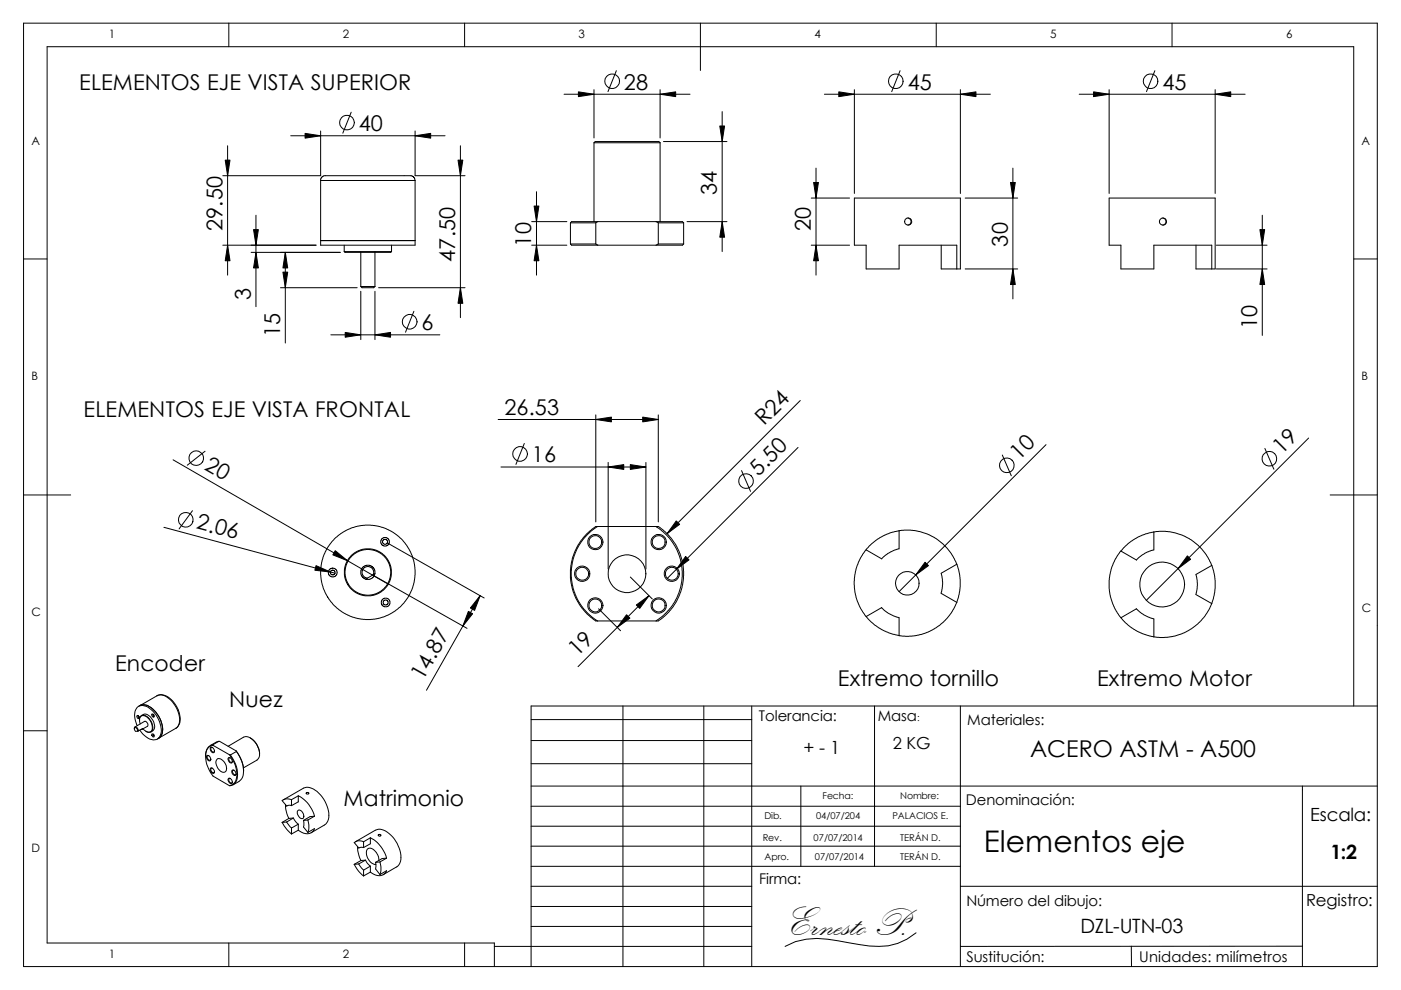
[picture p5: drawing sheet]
<svg xmlns="http://www.w3.org/2000/svg" width="297mm" height="210mm" viewBox="0 0 297 210" stroke-linecap="round" stroke-linejoin="round" font-family="sans-serif">
<g fill="none" stroke="#000" stroke-width=".21">
<path d="M5 4.9h287v200h-287zM48.5 4.9v5M98.5 4.9v5M119.6 20h26.7M122.6 19.5l3.3 .5-3.3 .5zM125.9 19v10.3M130.7 15l-1.8 4.4M140 20l3.3-.5v1zM140 19v10.3M148.5 4.9v10M174.8 20h35.2M177.8 19.5l3.3 .5-3.3 .5z"/>
<path d="M181.1 19v22M190.8 15l-1.7 4.4M198.5 4.9v5M203.6 20l3.3-.5v1zM203.6 19v22M228.8 20h35.2M231.9 19.5l3.3 .5-3.3 .5zM235.2 19v22M244.9 15l-1.8 4.4M248.5 4.9v5M257.6 20l3.3-.5v1zM257.6 19v22"/>
<path d="M47.7 34h1.1l-.5 3.3zM48.3 30.9v27.4M61.6 28.8h32.8M64.7 28.3l3.3 .5-3.3 .5zM68 38.3l.1-.6 .6-.4h18.5l.6 .4 .2 .6M68 27.8v9.5h-20.8M68 38.3v13.7h20v-13.7M68 38.3h20M74.5 23.8l-1.8 4.4M88 28.8l3.3-.5v1zM88 27.8v9.5h10.6M97.1 34h1l-.5 3.3z"/>
<path d="M97.6 30.9v36.5M125.9 30.3l.3-.3h13.5l.3 .3M125.9 30.3v16.7M125.9 30.3h14.1M140 30.3v16.7M140.7 30h13.4M152.6 26.7h1l-.5 3.3zM153.1 23.7v29.6M172.5 38.7h1l-.5 3.3zM173 35.6v22.7M214.2 38.7h1.1l-.5 3.3zM214.8 35.6v27.8"/>
<path d="M5 54.9h5M47.2 52h19.8M48.3 52l.5 3.3h-1.1zM53.3 53.5h18.8M53.8 48.7h1l-.5 3.3zM54.3 53.5l.5 3.3h-1zM54.3 45.6v19.4M60 57.7h1l-.5 3.3zM60.5 53.5l.5 3.3h-1zM60.5 53.5v19.2M68 51h20M73 52v1.3"/>
<path d="M73 53.3l.1 .2h9.7l.2-.2M73 53.3h10M76.5 53.5v7.2M79.5 53.5v7.2M83 52v1.3M112.7 52h7.5M112.7 47h7.5M113.2 43.7h1.1l-.6 3.3zM113.7 52l.6 3.3h-1.1zM113.7 40.6v17.7M120.9 47.2l.3-.2h23.5l.2 .2M120.9 47.2v4.5"/>
<path d="M120.9 51.7l.3 .3h23.5l.2-.3M120.9 47.2h5.4M120.9 51.7h5.4M126.3 51.7l.4 .3M126.3 47.2v4.5M126.7 47l-.4 .2M139.1 47l.5 .2M139.6 51.7l-.5 .3M139.6 47.2v4.5M139.6 47.2h5.3M139.6 51.7h5.3M144.9 47.2v4.5"/>
<path d="M145.7 47h8.4M153.1 47l.5 3.3h-1zM172 42h8.1M172 52h8.1M173 52l.5 3.3h-1zM192.5 46.2a.74 .74 0 0 1 .7 .8 .74 .74 0 0 1-.7 .7M199.6 52v5h4v-15h-22.5v10h2.5v5h7v-5h12.3v5M204.6 42h11.2M204.6 57h11.2M214.8 57l.5 3.3h-1.1zM246.5 46.2a.74 .74 0 0 1 .7 .8 .74 .74 0 0 1-.7 .7M253.6 52v5h4v-15h-22.4v10h2.5v5h6.9v-5h12.3v5"/>
<path d="M257.9 57h10.7M257.9 52h10.7M267.1 48.7h1l-.5 3.3zM267.6 57l.5 3.3h-1zM267.6 45.6v25.5M287 54.9h5M59.5 61h16.2M70.1 71h23.2M73.2 70.5l3.3 .5-3.3 .5zM76.5 61.8v10.2M76.5 60.7l.2 .3h2.5l.3-.3M76.5 60.7h3"/>
<path d="M79.5 71l3.3-.5v1zM79.5 61.8v10.2M80.3 61h18.3M87.8 66l-1.8 4.4M97.6 61l.5 3.3h-1zM36.7 97.5l45.6 26.4M43.5 95.7l-3.8 2.9M105.6 88.9h34M106.2 99h30.7M111.2 94l-1.8 4.5M126.3 88.9l3.3-.5v1.1zM126.3 88v22.7"/>
<path d="M128.9 99l3.3-.5v1zM128.9 98v22.6M133.6 98.5l3.3 .5-3.3 .5zM136.3 88.4l3.3 .5-3.3 .6zM136.9 98v22.6M139.6 88v22.7M157.2 99.8l1.9 4.4M169.2 94.9l-27.7 27.7M169.7 84.9l-28.3 28.3M212.5 96.5l1.9 4.4M221.8 94.3l-31.2 31.1M268.2 95.1l1.9 4.4"/>
<path d="M277.4 92.9l-34.4 34.4M5 104.9h10M34.8 111.8l36.3 9.7M40.8 108.3l-2.8 3.8M67 119.9l3.1 1.4-3.3-.4zM71.1 116.8l2.6 2.1-3.1-1.3zM82.4 115.3l-.2 .3-.4 .2-.7-.2-.4-.5 .2-.8 .5-.3 .8 .1 .3 .6v.6M82.5 115.4l20.2 11.4M124.4 113.2l1.9-1.6h13.3l1.4 1.1 1.4 1.6 1.5 2.4 .7 2.3 .3 2.2-.2 2.8-.4 1.6-1 2.1-1.4 2-1.3 1.2-1 .8h-13.3l-1.8-1.5-1.4-1.6-1-1.8-.8-2.2-.4-2 .1-2.7 .5-2 1-2.2zM126.7 111.6l-1.4 1-.8 .8-1.9 2.4-1.1 2.7-.4 2.6 .2 2.9 .5 1.6 .6 1.5 1 1.5 1.1 1.3 2.2 1.8M139.1 111.6l2.2 1.8 1.8 2.4 1.2 2.8 .3 2.4v1.3l-.2 2-1 2.6-1.7 2.5-1.2 1.2-1.4 1.1M143.4 110.4l.7 .8-2.7 2z"/>
<path d="M145.4 118l.7 .7-2.7 2zM183.6 116.6l-.7 1-.9 1.5-.6 2.1-.3 2.1 .2 2.3 .5 2 1.1 2.1 .7 1M190.6 116.3l-2.4 1.1-1.3 1.1-3.3-1.9M190.6 112.5l1.1-.1 2.2 .1 2.8 .7 1.7 .9 1.6 1.3 1.7 2 1.2 2.2-3.3 1.9 .3 2.5-.4 1.8M190.6 116.4v-3.8h-.1l-1.9 .4-2 1-1.8 1.3-1.2 1.3M196.1 119.2l.7 .7-2.7 2zM202.9 119.6l.4 1.3 .3 1.9-.1 2.5-.6 2.4M237.7 116.8l-.8 1-.9 1.6-.6 2-.2 1.6v2.2l.4 1.8 .8 2.2 1.3 1.7M244.6 112.8l1.1-.2 2.2 .1 2.8 .8 1.7 .9 1.7 1.3 1.7 1.9 1.1 2.3-3.3 1.9 .3 2.4-.4 1.8M244.6 112.8v3.8l-1.9 .7-1.7 1.4-3.3-1.9M244.6 112.8l-1.7 .4-2.2 1-1.6 1.2-1.4 1.4M251.8 117.9l.6 .7-2.6 2z"/>
<path d="M256.9 119.8l.4 1.4 .3 1.9v2.5l-.7 2.4M282 104.9h10M70.5 120.5l.7 .2 .3 .7-.3 .6-.6 .3-.7-.2-.3-.7 .2-.7 .7-.2M73.7 123.9l.5 .7 1.1 1 1.8 .7 2-.1 1.8-.7 1.3-1.4 .7-1.8v-2.1l-.8-1.7-1.4-1.4-1.8-.7-2 .1-1.8 .7-1.3 1.4-.7 1.8v2.1l.6 1.5M78.9 121.8l20.1 11.4M79.2 121.8v-.8l-.5-.7-.6-.2-.8 .2-.5 .6v.8l.5 .7 .6 .2M79.2 121.8l-1.6 1M79.5 121.6l-.3 .2M99.3 129.6l.9 .5-2.1 2.7zM101.8 126.3l-1.2 3.1-.9-.5zM101.8 126.3l-11.4 20M126.9 129.1l4.7 4.6"/>
<path d="M132.8 130.3l.8 .8-2.7 1.9zM133.6 122.3l4.7 4.7M134.9 128.3l2.7-2-2 2.7zM137.6 126.3l-15 15.1M186.9 128.8l-3.3 1.9 1.8 1.8 1.6 1 1.4 .7 2.2 .5M199.6 125.8l3.3 1.9M202.9 127.7l-1.3 2.4-1.2 1.5-1.2 1-2.4 1.4-1.5 .5-1.9 .4-2.8-.1v-3.8l-2.3-1-1.4-1.2M241 129.1l-3.3 1.9 1.5 1.5 1.5 1.1 1.4 .7 2.5 .7M253.6 126.1l3.3 1.9M256.9 128l-.5 1.2-1 1.5-2 2.1-1.2 .8-1.6 .8-1.6 .5-1.5 .2-2.9-.1v-3.8l-2.2-.9-1.5-1.2M5 154.9h5M28.5 154.3l.5 .1 .2 .6h-.5z"/>
<path d="M28.5 154.5v-.3a.62 .62 0 0 1 .8 .8M28.6 154.1l2-1.1a.71 .71 0 0 1 .6 1l-1.1 .6M29 151.8a.32 .32 0 0 1 .5 .1 .32 .32 0 0 1-.2 .5l-.2-.3zM29.1 153.8a3.4 3.4 0 0 1 .2-4 2.65 2.65 0 0 1 3.1 .9 5.5 5.5 0 0 1 1.6 5.2 1.77 1.77 0 0 1-2.9 .4l-1.5-1.5M29.3 155h-.1M29.3 151.8v.3h.2M29.4 151.9l.1 .1M29.6 152.7a.89 .89 0 0 1 .4-1 .89 .89 0 0 1 1.1 .2 2.59 2.59 0 0 1 1.1 3.1l-.6 .3-.7-.2M29.7 149.6a2.56 2.56 0 0 1 3 1 5.4 5.4 0 0 1 1.6 5.1l-.6 .8M29.7 149.6l-.3 .2M29.7 153.5v-.2a1.18 1.18 0 0 1 .3-1.5 2.07 2.07 0 0 1 2.3 2 .9 .9 0 0 1-.1 1.1 .9 .9 0 0 1-1.1 .3l-.8-.7M29.9 154.6l.2 .1 .1-.2-.9 .5"/>
<path d="M30 151.7a1.39 1.39 0 0 1 2.2 .7 2 2 0 0 1 .2 2.5l-.4 .3M32.2 151.4a.36 .36 0 0 1 .4 .2 .36 .36 0 0 1-.1 .5zM32.2 155.6l.3 .1 .2 .5a.39 .39 0 0 1-.4-.2 .39 .39 0 0 1-.1-.4zM32.5 151.4l-.1 .3 .3 .1M32.5 155.7v.2l.2 .1M32.6 151.6h.1M32.6 155.8v.1M33.3 147.5a3 3 0 0 1 3.7 1.6 5.1 5.1 0 0 1 1 4.4l-.7 .9M33.3 147.5a2.61 2.61 0 0 1 3 1 5.5 5.5 0 0 1 1.6 5.2l-.6 .7M33.3 147.5l-3.6 2.1M33.7 156.5l-.3 .2M37.3 154.4l-3.6 2.1"/>
<path d="M44.6 158.5a.67 .67 0 0 1 .7 .3 .67 .67 0 0 1 0 .8 .85 .85 0 0 1-.7-1.1zM45 158.5a.51 .51 0 0 0-.2 .6 .51 .51 0 0 0 .7 .2v-.1M45.1 157.9a2.09 2.09 0 0 0-1.5 2.5M45.1 157.9l.1 .1M45.2 158a2.08 2.08 0 0 0-1.6 2.6 7.5 7.5 0 0 0 1.6 3.9l3.4 2.1M45.2 158l3.4 2M46.4 157.2l-1.8 .9M46.4 157.2l-1.3 .7M46.4 157.2l3.7 2M48.3 158.2l3.3-1.9a2.65 2.65 0 0 1 3 2 2.13 2.13 0 0 1-.1 2.9l-2.9 1.6M50.1 159.2a7.3 7.3 0 0 1 1.5 4.3M50.1 159.2v.1"/>
<path d="M50.1 159.3a5.7 5.7 0 0 1 1.2 5.8l-.6 .6-1.3 .7M50.1 159.3l-1.3 .8M53.1 156.5a4.1 4.1 0 0 1 1.9 3.4M112.6 152.6h46.8M112.6 157h46.8M132.1 149.7v55.2M149.2 149.7v55.2M159.4 149.7v55.2M185.4 149.7v34M203.6 149.7v55.2M287 149.7v-139.8h-277v190h94.8v5M292 149.7h-179.4v55.2"/>
<path d="M43.8 160.3a.65 .65 0 0 1 .8 .2 .65 .65 0 0 1-.1 .8 .82 .82 0 0 1-.7-1zM44.3 160.2h-.1a.51 .51 0 0 0-.3 .5 .51 .51 0 0 0 .4 .5h.3l.1-.2M44.7 162.8a.72 .72 0 0 1 .7 .4 .72 .72 0 0 1-.1 .8 .79 .79 0 0 1-.6-1.2zM45 162.9a.49 .49 0 0 0-.2 .6 .49 .49 0 0 0 .7 .2v-.1M46 161a1.19 1.19 0 0 1 1.7 .8 1.26 1.26 0 0 1-.2 1.9 2 2 0 0 1-1.5-2.7zM48.5 160.6a.72 .72 0 0 1 .7 .4 .72 .72 0 0 1-.1 .8 .79 .79 0 0 1-.6-1.2zM48.5 165a.69 .69 0 0 1 .7 .4 .69 .69 0 0 1-.1 .8 .77 .77 0 0 1-.6-1.2zM48.6 160a6 6 0 0 1 1.3 5.6l-.6 .8-.7 .2M48.6 160l.2 .1M48.8 160.1a5.7 5.7 0 0 1 1.2 5.7l-.8 .7-.6 .1M48.8 160.7a.5 .5 0 0 0-.2 .6 .5 .5 0 0 0 .6 .2l.1-.1M48.8 165.1h-.2a.53 .53 0 0 0 0 .6 .53 .53 0 0 0 .6 .2l.1-.1"/>
<path d="M49.3 163.3a.72 .72 0 0 1 .6 1.1 .77 .77 0 0 1-.6-1.1zM49.7 163.3h-.3a.53 .53 0 0 0 0 .7 .53 .53 0 0 0 .6 .2v-.1M59.8 174.4a7.8 7.8 0 0 0 2 2.4M60.1 169.6l4.2-2.5a2.88 2.88 0 0 1 3.3 1.1 6.3 6.3 0 0 1 1.9 5.9l-.6 .7-2.9 1.8M60.5 170.6l.1 .9 .7 2M60.8 174.3l1 1.3M60.8 174.3l-1 .1M60.8 170.9h.1M61.3 173.5l-1.5 .9M61.8 169.5a1.89 1.89 0 0 0-2 .3l1 1.1M61.8 170.8l-.5-.1-.5 .2M61.8 169.5v1.3"/>
<path d="M61.8 175.6v1.2M62.2 173.4l1 1.4M62.2 173.4l-.9 .1M62.2 173.4l-1.4 .9M63.1 171.9a.82 .82 0 0 1 1.2 .7l.1 .2a.54 .54 0 0 1-.3 .8 .54 .54 0 0 1-.7-.5l-.4-.6zM63.2 176a2.32 2.32 0 0 0 3.1 .3l.4-.6-1.4 .8M63.2 168.7a6.5 6.5 0 0 1 3.5 4.4M63.2 176l-1.4 .8M63.2 168.7l-1.4 .8M63.2 168.7v1.3l-1.4 .8M63.2 174.8v1.2M63.2 174.8l-1.4 .8"/>
<path d="M64.3 173.9v1.4l1 1.2M64.9 168.1l.4-.1 .2 .3-.4 .1zM65.3 173.9l.2 1.1-.2 1.5M65.3 173.9h-1M66.7 173.1l-1.4 .8M66.7 173.1h-1l-1.4 .8M75.3 178.5l4.3-2.5a2.88 2.88 0 0 1 3.3 1.1 6.3 6.3 0 0 1 1.9 5.9l-.6 .8-3 1.7M75.8 179.5l.1 .9 .6 2.1M76.1 179.7v.1M77.1 178.5a1.78 1.78 0 0 0-2 .1l1 1.2M77.1 179.7l-.4-.1-.6 .2M77.1 178.5v1.2"/>
<path d="M78.5 177.6a6.8 6.8 0 0 1 3.5 4.3M78.5 177.6l-1.4 .9M78.5 177.6v1.3l-1.4 .8M80.2 177h.5a.26 .26 0 0 1-.2 .3 .26 .26 0 0 1-.3-.3zM112.6 175.2h91M112.6 179.4h91M112.6 170.9h91M112.6 166.7h179.4M112.6 161.9h46.8M169.8 166.7v17M276.1 166.7v38.2M48.5 199.9v5"/>
<path d="M75.1 183.3a6.7 6.7 0 0 0 2 2.4M76.1 183.2l1 1.3M76.1 183.2l-1 .1M76.5 182.5l-1.4 .8M77.1 184.5v1.2M77.5 182.4l1 1.2M77.5 182.4l-1 .1M77.5 182.4l-1.4 .8M78.5 184.9a2.32 2.32 0 0 0 3.1 .3l.4-.6-1.4 .8M78.5 184.9l-1.4 .8M78.5 183.6v1.3M78.5 183.6l-1.4 .9"/>
<path d="M79.6 182.8v1.4l1 1.2M80.3 182.5a2.59 2.59 0 0 0-2-2.7 1.16 1.16 0 0 0-.5 1.8 2.29 2.29 0 0 0 1.9 1.7M80.6 182.8l.2 1.1-.2 1.5M80.6 182.8h-1M82 181.9l-1.4 .9M82 181.9l-1 .1-1.4 .8M98.5 199.9v5M112.6 183.7h91M112.6 187.9h46.8M112.6 192.2h46.8M112.6 196.4h46.8M194.2 197.8a12.3 12.3 0 0 1-9.9 2.8l-4.3-.7a27.4 27.4 0 0 0-9.1-.8l-2.2 .5-2.2 1.1"/>
<path d="M203.6 187.9h88.4M104.8 200.7h54.6M239.9 200.6v4.3M276.1 200.6l-72.5 .1"/>
<circle cx="129.8" cy="17.2" r="1.56"/>
<circle cx="189.9" cy="17.2" r="1.56"/>
<circle cx="243.9" cy="17.2" r="1.56"/>
<circle cx="73.6" cy="26" r="1.57"/>
<circle cx="192.6" cy="47" r=".74"/>
<circle cx="246.6" cy="47" r=".74"/>
<circle cx="86.9" cy="68.2" r="1.55"/>
<circle cx="41.6" cy="97.1" r="1.56"/>
<circle cx="110.3" cy="96.2" r="1.56"/>
<circle cx="213.5" cy="98.7" r="1.56"/>
<circle cx="269.1" cy="97.3" r="1.56"/>
<circle cx="39.4" cy="110.2" r="1.55"/>
<circle cx="81.7" cy="114.9" r=".54"/>
<circle cx="126.2" cy="114.9" r="1.37"/>
<circle cx="126.2" cy="114.9" r="1.63"/>
<circle cx="139.6" cy="114.9" r="1.37"/>
<circle cx="139.7" cy="114.9" r="1.61"/>
<circle cx="158.2" cy="102" r="1.56"/>
<circle cx="70.5" cy="121.4" r=".49"/>
<circle cx="78" cy="121.4" r="4.8"/>
<circle cx="78" cy="121.3" r="1.53"/>
<circle cx="78" cy="121.3" r="10"/>
<circle cx="81.8" cy="127.7" r=".92"/>
<circle cx="81.8" cy="127.8" r=".52"/>
<circle cx="123.4" cy="121.6" r="1.62"/>
<circle cx="123.4" cy="121.6" r="1.36"/>
<circle cx="126.2" cy="128.3" r="1.37"/>
<circle cx="126.2" cy="128.4" r="1.63"/>
<circle cx="132.9" cy="121.6" r="4"/>
<circle cx="139.6" cy="128.3" r="1.37"/>
<circle cx="139.7" cy="128.4" r="1.61"/>
<circle cx="142.4" cy="121.6" r="1.64"/>
<circle cx="142.4" cy="121.6" r="1.36"/>
<circle cx="192.4" cy="123.7" r="2.5"/>
<circle cx="246.4" cy="123.9" r="4.8"/>
</g>
<g fill="#000">
<path d="M122.6 19.5l3.3 .5-3.3 .5zM140 20l3.3-.5v1zM177.8 19.5l3.3 .5-3.3 .5zM203.6 20l3.3-.5v1zM231.9 19.5l3.3 .5-3.3 .5zM257.6 20l3.3-.5v1zM47.7 34h1.1l-.5 3.3zM64.7 28.3l3.3 .5-3.3 .5zM88 28.8l3.3-.5v1zM97.1 34h1l-.5 3.3zM152.6 26.7h1l-.5 3.3zM48.3 52l.5 3.3h-1.1z"/>
<path d="M54.3 53.5l.5 3.3h-1zM53.8 48.7h1l-.5 3.3zM60.5 53.5l.5 3.3h-1zM113.7 52l.6 3.3h-1.1zM113.2 43.7h1.1l-.6 3.3zM153.1 47l.5 3.3h-1zM173 52l.5 3.3h-1zM172.5 38.7h1l-.5 3.3zM214.2 38.7h1.1l-.5 3.3zM214.8 57l.5 3.3h-1.1zM267.6 57l.5 3.3h-1zM267.1 48.7h1l-.5 3.3z"/>
<path d="M60 57.7h1l-.5 3.3zM73.2 70.5l3.3 .5-3.3 .5zM79.5 71l3.3-.5v1zM97.6 61l.5 3.3h-1zM126.3 88.9l3.3-.5v1.1zM128.9 99l3.3-.5v1zM133.6 98.5l3.3 .5-3.3 .5zM136.3 88.4l3.3 .5-3.3 .6zM71.1 116.8l2.6 2.1-3.1-1.3zM143.4 110.4l.7 .8-2.7 2zM67 119.9l3.1 1.4-3.3-.4zM99.3 129.6l.9 .5-2.1 2.7z"/>
<path d="M101.8 126.3l-1.2 3.1-.9-.5zM132.8 130.3l.8 .8-2.7 1.9zM134.9 128.3l2.7-2-2 2.7zM145.4 118l.7 .7-2.7 2zM196.1 119.2l.7 .7-2.7 2zM251.8 117.9l.6 .7-2.6 2z"/>
</g>
<text font-size="8.4" x="165.7" y="198.3">Ernesto P.</text>
<text font-size="6.3" x="208.6" y="180.7">Elementos eje</text>
<text font-size="4.9" x="218.4" y="160.4">ACERO ASTM - A500</text>
<g font-size="4.6">
<text x="16.8" y="19">ELEMENTOS EJE VISTA SUPERIOR</text>
<text x="132.3" y="19">28</text>
<text x="192.4" y="19">45</text>
<text x="246.5" y="19">45</text>
<text x="76.1" y="27.8">40</text>
<text x="152" y="41.4" transform="rotate(-90 152 41.4)">34</text>
<text x="47.2" y="49" transform="rotate(-90 47.2 49)">29.50</text>
<text x="112.6" y="52.3" transform="rotate(-90 112.6 52.3)">10</text>
<text x="171.9" y="49" transform="rotate(-90 171.9 49)">20</text>
<text x="213.7" y="52.3" transform="rotate(-90 213.7 52.3)">30</text>
<text x="96.5" y="55.5" transform="rotate(-90 96.5 55.5)">47.50</text>
<text x="53.2" y="63.7" transform="rotate(-90 53.2 63.7)">3</text>
<text x="59.4" y="71.4" transform="rotate(-90 59.4 71.4)">15</text>
<text x="89.4" y="70">6</text>
<text x="266.5" y="69.8" transform="rotate(-90 266.5 69.8)">10</text>
<text x="17.7" y="88.3">ELEMENTOS EJE VISTA FRONTAL</text>
<text x="106.9" y="88">26.53</text>
<text x="162" y="90.4" transform="rotate(-45 162 90.4)">R24</text>
<text x="43.2" y="99.4" transform="rotate(30 43.2 99.4)">20</text>
<text x="112.8" y="98">16</text>
<text x="160.8" y="101.1" transform="rotate(-45 160.8 101.1)">5.50</text>
<text x="216.1" y="97.7" transform="rotate(-45 216.1 97.7)">10</text>
<text x="271.8" y="96.4" transform="rotate(-45 271.8 96.4)">19</text>
<text x="41.5" y="112" transform="rotate(15 41.5 112)">2.06</text>
<text x="24.4" y="142.3">Encoder</text>
<text x="122.4" y="139.4" transform="rotate(-45 122.4 139.4)">19</text>
<text x="48.6" y="149.9">Nuez</text>
<text x="89.7" y="144.4" transform="rotate(-60 89.7 144.4)">14.87</text>
<text x="177.7" y="145.5">Extremo tornillo</text>
<text x="232.6" y="145.5">Extremo Motor</text>
<text x="72.9" y="170.9">Matrimonio</text>
</g>
<g font-size="4.2">
<text x="282.1" y="182.1">1:2</text>
<text x="229.1" y="197.9">DZL-UTN-03</text>
</g>
<g font-size="3.9">
<text x="170.3" y="159.8">+ - 1</text>
<text x="277.8" y="174">Escala:</text>
</g>
<g font-size="3.5">
<text x="189.3" y="158.8">2 KG</text>
<text x="276.9" y="192">Registro:</text>
</g>
<g font-size="3.1">
<text x="160.9" y="152.9">Tolerancia:</text>
<text x="186.1" y="152.9">Masa</text>
<text x="205.1" y="153.8">Materiales:</text>
<text x="204.8" y="170.6">Denominación:</text>
<text x="161" y="187.5">Firma:</text>
<text x="204.9" y="192">Número del dibujo:</text>
<text x="204.9" y="204">Sustitución:</text>
<text x="241.6" y="204">Unidades: milímetros</text>
</g>
<g font-size="2.5">
<text x="23.1" y="8.1">1</text>
<text x="72.7" y="8.1">2</text>
<text x="122.7" y="8.1">3</text>
<text x="172.7" y="8.1">4</text>
<text x="222.7" y="8.1">5</text>
<text x="272.7" y="8.1">6</text>
<text x="6.7" y="30.6">A</text>
<text x="288.7" y="30.6">A</text>
<text x="6.7" y="80.6">B</text>
<text x="288.7" y="80.6">B</text>
<text x="6.7" y="130.6">C</text>
<text x="288.7" y="129.7">C</text>
<text x="6.7" y="180.6">D</text>
<text x="23.1" y="203.1">1</text>
<text x="72.7" y="203.1">2</text>
</g>
<g font-size="2">
<text x="194.4" y="152.9">:</text>
<text x="162.1" y="173.7">Dib.</text>
<text x="173" y="173.7">04/07/204</text>
<text x="174.4" y="169.5">Fecha:</text>
<text x="189.2" y="173.7">PALACIOS E.</text>
<text x="190.9" y="169.5">Nombre:</text>
<text x="161.7" y="178.3">Rev.</text>
<text x="172.5" y="178.3">07/07/2014</text>
<text x="190.9" y="178.3">TERÁN D.</text>
<text x="162.1" y="182.2">Apro.</text>
<text x="172.8" y="182.2">07/07/2014</text>
<text x="190.9" y="182.2">TERÁN D.</text>
</g>
</svg>
